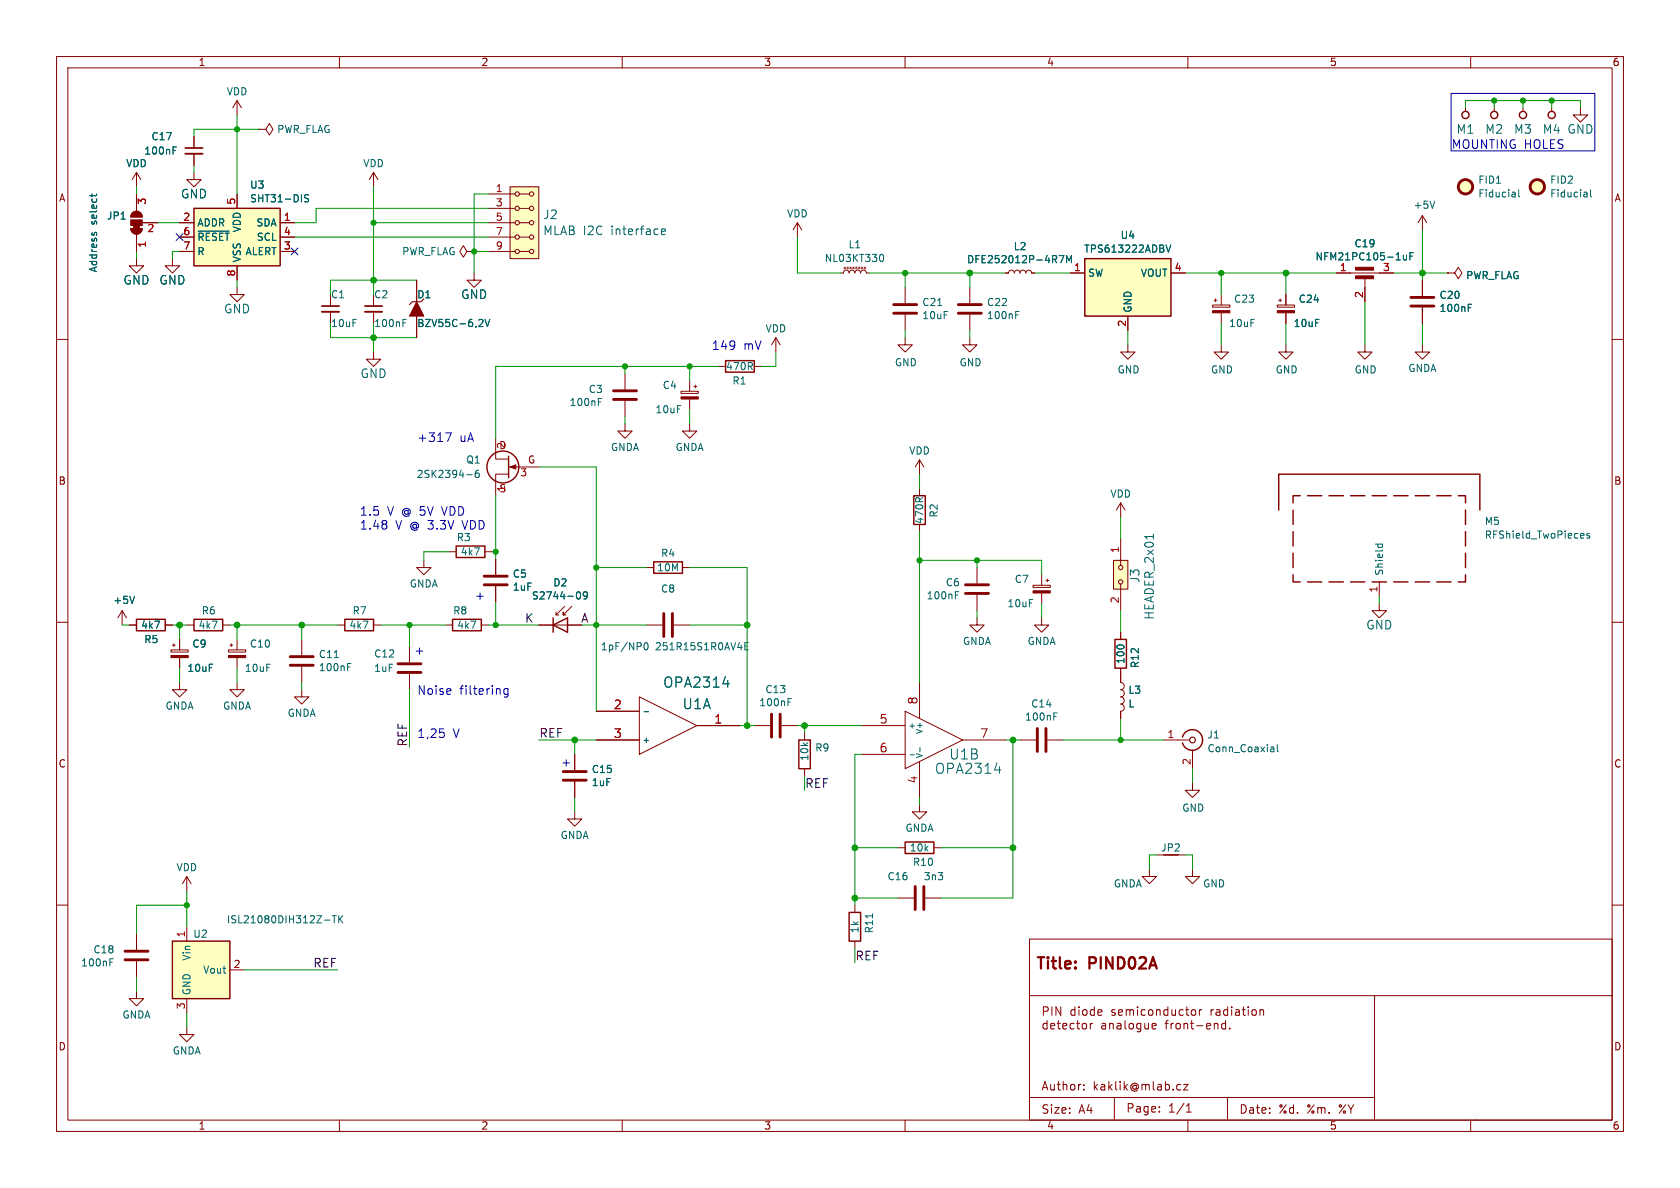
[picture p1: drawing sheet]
<svg xmlns="http://www.w3.org/2000/svg" width="297mm" height="210mm" viewBox="0 0 297 210" stroke-linecap="round" stroke-linejoin="round" font-family="sans-serif">
<g fill="none" stroke="#840000" stroke-width=".18">
<path d="M10 10h277v190h-277zM12 12h273v186h-273zM41.9 17.8v2.5M41.9 17.8l-.8 1.3M41.9 17.8l.8 1.3M60 10v2M110 10v2M160 10v2M210 10v2M259.1 19.1v.6M260 10v2M264.2 19.1v.6"/>
<path d="M269.2 19.1v.6M274.3 19.1v.6M279.4 19.1v1.2h1.3l-1.3 1.3-1.3-1.3h1.3M23.4 37.6a1.02 1.02 0 0 1 1.1-.2 1.02 1.02 0 0 1 .6 1h-2zM24.1 30.5v2.5M24.1 34.3v3M24.1 30.5l-.7 1.3M24.1 30.5l.8 1.3M25.1 39.4h2.8M31.7 39.4h2.6M34.3 30.5v1.3h1.3l-1.3 1.2-1.3-1.2h1.3M34.3 24.1v2.1"/>
<path d="M34.3 27.2v2M41.9 34.3v2.5M45.7 22.9h1.3l.6-1.1 .7 1.1-.7 1-.6-1M45.7 22.9h.1M49.5 39.4h2.6M66 30.5l-.7 1.3M66 30.5v2.5M66 30.5l.8 1.3M86.4 39.4h4.7M86.4 36.8h4.7M86.4 34.3h4.7M90.2 33h5v12.7h-5z"/>
<path d="M91.8 39.4h1.8M91.8 36.8h1.8M91.8 34.3h1.8M141 39.4l-.8 1.2M141 39.4v2.5M141 39.4l.7 1.2M251.5 38.1v2.5M251.5 38.1l-.8 1.3M251.5 38.1l.7 1.3M10 60h2M23.1 40.4h2a1.02 1.02 0 0 1-1 1 1.02 1.02 0 0 1-1-1zM24.1 45.7v1.3h1.3l-1.3 1.3-1.2-1.3h1.2"/>
<path d="M24.1 41.4v3.1M30.5 45.7v1.3h1.2l-1.2 1.3-1.3-1.3h1.3M31.7 44.5h2.6M31.7 41.9h2.6M41.9 50.8v1.3h1.3l-1.3 1.2-1.3-1.2h1.3M41.9 47v2.5M49.5 44.5h2.6M49.5 41.9h2.6M58.4 52.1v2M58.4 55.1v2.1M66 52.1v2M66 55.1v2.1"/>
<path d="M73.7 49.5v3.8M73.7 55.9v3.8M82.5 44.5l-.6-1.1-.6 1.1 .6 1 .6-1h1.3M83.8 44.5h.1M83.8 48.3v1.2h1.3l-1.3 1.3-1.3-1.3h1.3M86.4 44.5h4.7M86.4 41.9h4.7M91.8 44.5h1.8M91.8 41.9h1.8M137.2 59.7l-.8 1.3M137.2 59.7v2.5M137.2 59.7l.7 1.3"/>
<path d="M148.6 48.3h.5l.2-.4 .3-.1 .4 .1 .1 .4 .2-.4 .3-.1 .4 .1 .1 .4 .2-.4 .4-.1 .3 .1 .1 .4 .2-.4 .4-.1 .3 .1 .2 .4h.5M149.2 47.5h.3M149.2 47.2h.3M149.7 47.5h.3M149.7 47.2h.3M150.2 47.5h.3M150.2 47.2h.3M150.7 47.5h.3M150.7 47.2h.3M151.3 47.5h.2M151.3 47.2h.2M151.8 47.5h.2"/>
<path d="M151.8 47.2h.2M152.3 47.5h.2M152.3 47.2h.2M152.8 47.5h.2M152.8 47.2h.2M160 59.7v1.3h1.3l-1.3 1.2-1.3-1.2h1.3M160 50.8v2.8M160 55.6v2.8M171.4 59.7v1.3h1.3l-1.3 1.2-1.2-1.2h1.2M171.4 50.8v2.8M171.4 55.6v2.8M177.8 48.3h.5l.2-.4 .3-.1 .4 .1 .1 .4 .2-.4 .3-.1 .4 .1 .1 .4 .2-.4 .4-.1 .3 .1 .2 .4 .1-.4 .4-.1 .3 .1 .2 .4h.5"/>
<path d="M189.2 48.3h2.6M199.4 55.9v2.5M207 48.3h2.5M214.4 53.9h3v.4h-3zM214.6 53.1h.5M214.9 52.8v.5M215.9 52.1v1.8M215.9 55.3v1.9M225.8 53.9h3.1v.4h-3.1zM226.1 53.1h.5M226.3 52.8v.5M227.3 52.1v1.8"/>
<path d="M227.3 55.3v1.9M236.2 48.3h10.2M241.3 49v4.3M251.5 49.5v2.8M251.5 54.4v2.8M255.9 48.3h1.3l.6-1.1 .6 1.1-.6 1-.6-1M255.9 48.3h.1M285 60h2M66 62.2v1.3h1.3l-1.3 1.3-1.2-1.3h1.2M87.6 77.5v3.7h2.3M110.5 74.9v1.3h1.3l-1.3 1.3-1.3-1.3h1.3M110.5 66v2.8"/>
<path d="M110.5 70.9v2.8M120.4 69.2h3v.3h-3zM121.9 74.9v1.3h1.3l-1.3 1.3-1.3-1.3h1.3M121.9 67.3v1.9M121.9 70.5v1.9M122.7 68.3h.5M122.9 68.1v.5M127 64.8h1.3M133.3 64.8h1.3M199.4 61v1.2h1.3l-1.3 1.3-1.3-1.3h1.3M215.9 61v1.2h1.3l-1.3 1.3-1.3-1.3h1.3M227.3 61v1.2h1.3l-1.3 1.3-1.2-1.3h1.2"/>
<path d="M241.3 61v1.2h1.3l-1.3 1.3-1.3-1.3h1.3M251.5 61v1.2h1.2l-1.2 1.3-1.3-1.3h1.3M74.9 99.1v1.2h1.3l-1.3 1.3-1.2-1.3h1.2M79.4 97.5h1.2M85.7 97.5h1.3M87.6 98.8v2.8M89.9 83.8h-2.3v3.8M89.9 82.6h5.3M162.6 81.3l-.8 1.3M162.6 81.3v2.5M162.6 86.4v1.2M162.6 92.7v1.3"/>
<path d="M162.6 81.3l.7 1.3M196.8 99.1h2.6v5h-2.6zM198.1 88.9v2.5M198.1 95.3v4.6M198.1 88.9l-.7 1.3M198.1 88.9l.8 1.3M10 110h2M21.6 108l-.8 1.2M21.6 108v2.5M21.6 108l.8 1.2M22.9 110.5h1.2M29.2 110.5h1.3"/>
<path d="M30.2 114.9h3.1v.4h-3.1zM30.5 114h.5M30.7 113.8v.5M31.7 113v1.9M31.7 116.3v1.8M33 110.5h1.3M39.4 110.5h1.2M40.4 114.9h3v.4h-3zM40.6 114h.5M40.9 113.8v.5M41.9 113v1.9M41.9 116.3v1.8"/>
<path d="M53.3 113v2.8M53.3 117.9v2.8M59.7 110.5h1.3M66 110.5h1.3M72.4 114.3v2.8M72.4 119.1v2.8M78.7 110.5h1.3M85.1 110.5h1.3M87.6 103.6v2.8M95.2 110.5h7.7M98.3 108.7h.5M99.8 107.2l-1.5 1.5v-.5"/>
<path d="M101.1 107.2l-1.5 1.5v-.5v.5h.5M114.3 110.5h2.8M114.3 100.3h1.3M119.1 110.5h2.8M120.6 100.3h1.3M172.7 109.2v1.3h1.3l-1.3 1.3-1.3-1.3h1.3M172.7 100.3v2.8M172.7 105.2v2.8M182.6 103.5h3.1v.3h-3.1zM184.1 109.2v1.3h1.3l-1.3 1.3-1.2-1.3h1.2M184.1 101.6v1.9M184.1 104.8v1.9"/>
<path d="M184.9 102.6h.5M185.2 102.4v.5M198.1 118.1v2.6a.64 .64 0 0 1 .7 .6 .64 .64 0 0 1-.7 .6 .64 .64 0 0 1 .7 .7 .64 .64 0 0 1-.7 .6 .64 .64 0 0 1 .7 .6 .64 .64 0 0 1-.7 .7 .64 .64 0 0 1 .7 .6 .64 .64 0 0 1-.7 .6v1.3M198.1 103.3v4.7M198.1 111.8v1.2M243.8 106.7v1.3h1.3l-1.3 1.2-1.2-1.2h1.2M243.8 102.9v2.5M285 110h2M31.7 120.7v1.2h1.3l-1.3 1.3-1.2-1.3h1.2M41.9 120.7v1.2h1.3l-1.3 1.3-1.3-1.3h1.3M53.3 121.9v1.3h1.3l-1.3 1.3-1.2-1.3h1.2M101.6 133.4v2.7"/>
<path d="M101.6 138.2v2.8M105.4 130.8h7.6M105.4 125.7h7.6M113 123.2l10.2 5.1-10.2 5.1zM123.2 128.3h7.6M133.3 128.3h2.8M138.2 128.3h2.8M142.2 129.5v1.3M142.2 135.9v1.3M152.4 128.3h7.6M152.4 133.4h7.6M160 125.7l10.2 5.1-10.2 5.1z"/>
<path d="M162.6 120.7v6.3M162.6 134.6v6.4M170.2 130.8h7.6M180.3 130.8h2.8M185.2 130.8h2.8M205.7 130.8h4.6M210.8 138.4v1.3h1.3l-1.3 1.3-1.3-1.3h1.3M210.8 132.6v3.3M10 160h2M33 154.9v2.6M33 154.9l-.7 1.3M33 154.9l.8 1.3"/>
<path d="M101.6 143.5v1.3h1.3l-1.3 1.3-1.3-1.3h1.3M158.7 158.8h2.8M158.7 149.9h1.3M162.6 142.2v1.3h1.2l-1.2 1.3-1.3-1.3h1.3M163.6 158.8h2.8M165.1 149.9h1.3M203.2 153.7v1.2h1.3l-1.3 1.3-1.3-1.3h1.3M204.5 151.1h5M210.8 153.7v1.2h1.3l-1.3 1.3-1.3-1.3h1.3M285 160h2M24.1 175.3v1.2h1.3l-1.3 1.3-1.2-1.3h1.2M24.1 165.1v2.8"/>
<path d="M24.1 169.9v2.8M33 163.8v2.6M33 176.5v2.6M40.6 171.5h2.6M151.1 160v1.3M151.1 166.4v1.2M182 166h103v32h-103zM182 176h103M185 178.8l.3-.3-.1-.4-.2-.1h-.5v1.5M186 178v1.5M187.5 178v1.5l-.8-1.5v1.5M190 178v1.5"/>
<path d="M190 178.6l-.4-.1-.3 .3M190.7 178v.1M190.7 178.5v1M191.4 178.8l.3-.3 .3 .1 .2 .2M193.5 178.6l-.5-.1-.3 .3M193.5 178v1.5M194.8 178.8l-.2-.3-.4 .1-.1 .7M197.1 178.6l-.4-.1-.2 .3M198.5 178.8l-.3-.3-.4 .1-.1 .7M199.1 178.6l.4-.1 .2 .2M199.1 178.5v1M199.7 178.7l.3-.2 .3 .1 .1 .9"/>
<path d="M199.7 178.7v.8M201.1 178v.1M201.1 178.5v1M202.5 178.6l-.5-.1-.3 .3M203 178.8l.3-.3 .4 .1 .1 .2M204.5 178.6l.2-.1 .3 .1 .1 .9M204.5 178.5v1M206.5 178.6l-.5-.1-.3 .3M206.5 178v1.5M207.2 178.5v.8M207.8 178.5v1M209.2 178.6l-.5-.1-.2 .3"/>
<path d="M209.6 178.5h.6M209.8 178v1.3M210.6 178.8l.3-.3 .3 .1 .2 .2-.1 .5-.2 .2-.4-.1M212 178.5v1M212.5 178.5l-.3 .1-.2 .2M214.1 178.5v1M214.5 178.5l-.3 .1-.1 .2M215 178.6h.6l.1 .9M217 178.6l-.4-.1-.3 .3M217 178v1.5M217.7 178v.1M217.7 178.5v1"/>
<path d="M218.5 178.6h.5l.1 .9M219.6 178.5h.6M219.8 178v1.3M220.7 178v.1M220.7 178.5v1M221.3 178.8l.3-.3 .4 .1 .1 .2M222.7 178.6l.3-.1 .3 .1 .1 .9M222.7 178.5v1M243 176v22M33 181.6v1.3h1.3l-1.3 1.3-1.3-1.3h1.3M60 198v2M110 198v2"/>
<path d="M160 198v2M182 194h61M184.4 181.6l.3 .3 .4-.1M185.1 180.4v1.5M185.7 181.7l.3 .2 .4-.1M187.1 181.7l.4 .2M187.9 181.7l.2 .2 .4-.1M188 181h.5M188.6 181.3l-.7 .1M189.2 181.6l.3 .3 .4-.1M190.5 181.7l.4 .2M191.3 181.6l.3 .3 .4-.1 .1-.2"/>
<path d="M191.6 192.6v.1M191.6 191.8v.1M192.7 180.9v1M194.7 181.7l.3 .2 .5-.1M194.8 181h.6l.1 .9M195.5 181.3l-.7 .1M196.2 180.9v1M196.8 181.1v.8M197 194v4M197.5 181.7l.2 .2 .5-.1M198.2 181.1v.8M198.9 181.7l.2 .2"/>
<path d="M199.6 181.6l.3 .3 .3-.1 .2-.2M201 181.6l.2 .3 .5-.1M201.7 180.9v1.2l-.3 .3-.4-.1M202.4 181.7l.2 .2 .4-.1M203 180.9v1M203.7 181.7l.2 .2 .4-.1M205 196.5v.1M205 195.7v.1M206.2 180.6v1.3M207 180.9v1M207.9 181.6l.3 .3 .3-.1 .2-.2M208.3 191.7l.4 .1"/>
<path d="M208.7 192.6l-.4 .1M209.2 191.7h.8l-.8 1h.8M209.3 180.9v1M209.7 196.6h.9M209.7 195.5l.5-.4v1.5M210 181.1v.8M210 198v2M210.5 180.9h.5M210.7 181.7l.3 .2M211.5 181.3h1.2M213.8 180.9l-.4 .1-.1 .7 .2 .2 .5-.1M214 181.3l-.7 .1"/>
<path d="M214.7 180.9v1M215.3 181.1v.8M216 181.6l.2 .3 .5-.1M216.7 180.4v1.5M217 194v4M217.4 181.8v.1M260 198v2M261 198h.1"/>
<circle cx="91.4" cy="36.8" r=".38"/>
<circle cx="91.4" cy="39.4" r=".38"/>
<circle cx="91.4" cy="34.3" r=".38"/>
<circle cx="94" cy="36.8" r=".38"/>
<circle cx="94" cy="39.4" r=".38"/>
<circle cx="94" cy="34.3" r=".38"/>
<circle cx="91.4" cy="41.9" r=".38"/>
<circle cx="91.4" cy="44.5" r=".38"/>
<circle cx="94" cy="41.9" r=".38"/>
<circle cx="94" cy="44.5" r=".38"/>
<circle cx="198.1" cy="102.9" r=".38"/>
<circle cx="198.1" cy="100.3" r=".38"/>
</g>
<g fill="#840000" stroke="#840000" stroke-width=".18">
<path d="M182.6 104.4h3.1v.4h-3.1z"/>
<path d="M40.4 115.9h3v.4h-3z"/>
<path d="M30.2 115.9h3.1v.4h-3.1z"/>
<path d="M120.4 70.2h3v.3h-3z"/>
<path d="M90.2 82.6l1-.4v.7z"/>
<path d="M73.7 53.3l1.2 2.6h-2.5z"/>
<path d="M225.8 54.9h3.1v.4h-3.1z"/>
<path d="M214.4 54.9h3v.4h-3z"/>
<path d="M23.6 39.9h1v.5h-1z"/>
<path d="M23.1 40.4h2a1.02 1.02 0 0 1-1 1 1.02 1.02 0 0 1-1-1z"/>
<path d="M23.1 38.9h2v1h-2z"/>
<path d="M23.4 37.6a1.02 1.02 0 0 1 1.1-.2 1.02 1.02 0 0 1 .6 1h-2z"/>
<path d="M239.6 48.8h3.2v.5h-3.2z"/>
<path d="M239.6 47.2h3.2v.6h-3.2z"/>
</g>
<g fill="none" stroke="#840000" stroke-width=".51">
<path d="M158 55.4h4.1M158 53.8h4.1M169.4 55.4h4.1M169.4 53.8h4.1M249.4 54.1h4.1M249.4 52.6h4.1M108.5 70.6h4M108.5 69.1h4M51.3 117.6h4.1M51.3 116.1h4.1M70.4 118.9h4M70.4 117.3h4"/>
<path d="M85.6 103.4h4.1M85.6 101.9h4.1M117.3 108.5v4M118.9 108.5v4M170.7 103.4h4.1M170.7 104.9h4.1M99.6 137.9h4M99.6 136.4h4M136.4 126.2v4.1M137.9 126.2v4.1M183.4 128.8v4M184.9 128.8v4"/>
<path d="M161.8 156.7v4.1M163.3 156.7v4.1M22.1 169.7h4.1M22.1 168.1h4.1"/>
<circle cx="259.1" cy="33" r="1.27"/>
<circle cx="271.8" cy="33" r="1.27"/>
</g>
<g fill="none" stroke="#006464" stroke-width=".18">
<path d="M16.2 34.3v.5M17.1 34.3l-.2 .3M30.6 26.6h.4M30.6 26h.6M54.6 34.5l-.5-.1-.2 .1v.4l.5 .2 .2 .3-.3 .3-.5-.1M253.7 35.6l-.5 1.2M267.8 34l.1 .8M267.9 34.8h-.1M267.9 34.3h-.1M268.5 33.5v1.1l.2 .2M280.5 34l.1 .8M280.6 34.8h-.1"/>
<path d="M280.6 34.3h-.1M281.2 33.5v1.1l.2 .2M16.3 41.1l-.1 .2M16.7 41.3l.1-.2 .3 .2M35 40.9h5.5M71.2 57.1h.5M71.2 56.5h.6M85.1 56.5l.3 .2-.1 .3-.7 .7h.8M85.7 56.5l.5 1.2 .4-1.2M116.9 41l.7-.2v-.3h-.5l-.2 .2 .1 .7h.6M155.7 45h.1a.68 .68 0 0 1 .4 .6 .68 .68 0 0 1-.4 .6h-.1M165.8 54h.7"/>
<path d="M179.6 55.7h.4M179.6 55.1h.6M187.2 45.2h.9l-.6 1.3M188.6 46.5v-1.3l.4 .9 .4-.9v1.3M206.1 43.3l.5 1.3 .4-1.3M248.1 45.1l.1 .8h.3l.1-.1M248.6 45.1v.8M249.3 45.3h.4M249.9 44.7h-.6v1.2M259.6 54.4h.4M259.6 53.8h.6M105.8 71h.4"/>
<path d="M105.8 70.4h.6M82.5 83.9h1M84.6 83.1l-.3 .1a.86 .86 0 0 0 0 1.2l.4-.1v-.4l-.2-.3-.4 .1-.1 .2M203.9 94.4v.9M243.1 96.2h1.3M243.6 96.2v.4M244.4 96.2v.4M279.8 94.3l.2 .3-.6 .1M280 95.1h-.2M281 94.4l-.3-.1-.2 .2 .1 .2 .4 .1v.3h-.5M23.8 105.4l-.4 1.3M59.1 116.3h.7"/>
<path d="M61.5 117.9h.4M61.5 117.3h.6M102.1 104.7l.1-.1a.68 .68 0 0 1 .4 .7 .68 .68 0 0 1-.4 .6l-.1-.1M103.8 105.2l-.2 .2-.4-.1-.1-.1 .1-.5 .4-.1 .2 .1a.84 .84 0 0 1-.3 1.2h-.3M114 113.7l.1-.1a.68 .68 0 0 1 .5 .6 .68 .68 0 0 1-.5 .7 .84 .84 0 0 1-.1-1.2zM131.7 114.2h.4M132.3 113.6h-.6v1.3h.6M168.9 104.6h.6M168.9 105.2h.4M113.9 125.8h.8M127.8 120.9h1.1M139.3 124.1h.4"/>
<path d="M139.3 123.5h.6M160.9 133.4h.7M162.6 132.1v.8M175.8 136.1h1.1M186.3 126.6h.4M186.3 126h.6M224.8 132h.2l.2 .2v.7M225.2 132.8l-.4 .1M225.2 132.4h-.4M225.8 131.6v1.1l.2 .2M19.4 170.1h.4M19.4 169.5h.6"/>
<path d="M57.3 162.7h1M58.7 161.9h.8M59.1 161.9v1.2M59.9 161.9v1.2M60.1 162.4l.5 .7M60.6 161.9l-.7 .7M154.2 161.5v.8"/>
</g>
<g fill="#ffffc2" stroke="#ffffc2" stroke-width=".18">
<path d="M196.8 99.1h2.6v5h-2.6z"/>
<path d="M191.8 45.7h15.2v10.2h-15.2z"/>
<path d="M90.2 33h5v12.7h-5z"/>
<path d="M34.3 36.8h15.2v10.2h-15.2z"/>
<path d="M30.5 166.4h10.1v10.1h-10.1z"/>
<circle cx="271.8" cy="33" r="1.27"/>
<circle cx="259.1" cy="33" r="1.27"/>
</g>
<g fill="none" stroke="#840000" stroke-width=".25">
<path d="M34.3 36.8h15.2v10.2h-15.2zM191.8 45.7h15.2v10.2h-15.2zM128.3 63.8h5v2h-5zM80.6 96.5h5.1v2.1h-5.1zM89.9 80.6v3.9M115.6 99.3h5v2h-5zM161.5 87.6h2.1v5.1h-2.1zM226.1 90.2v-6.4h35.5v6.4M228.6 90.2v2.5M228.6 94v2.5M228.6 97.8v2.5M229.9 87.6h-1.3v1.3"/>
<path d="M231.1 87.6h2.6M234.9 87.6h2.6M238.8 87.6h2.5M242.6 87.6h2.5M246.4 87.6h2.5M250.2 87.6h2.5M254 87.6h2.5M257.8 87.6h1.3v1.3M259.1 90.2v2.5M259.1 94v2.5M259.1 97.8v2.5M24.1 109.5h5.1v2h-5.1z"/>
<path d="M34.3 109.5h5.1v2h-5.1zM61 109.5h5v2h-5zM80 109.5h5.1v2h-5.1zM97.8 110.5l2.5-1.3v2.6zM97.8 109.2v2.6M197.1 113h2v5.1h-2zM228.6 101.6v1.3h1.3M231.1 102.9h2.6M234.9 102.9h2.6M238.8 102.9h2.5M242.6 102.9h2.5M246.4 102.9h2.5"/>
<path d="M250.2 102.9h2.5M254 102.9h2.5M259.1 101.6v1.3h-1.3M141.2 130.8h2.1v5.1h-2.1zM209 130.3a1.81 1.81 0 0 1 2.8-1 1.81 1.81 0 0 1 0 3 1.81 1.81 0 0 1-2.8-1M160 148.8h5.1v2.1h-5.1zM30.5 166.4h10.1v10.1h-10.1zM150.1 161.3h2v5.1h-2z"/>
<circle cx="259.1" cy="20.3" r=".63"/>
<circle cx="264.2" cy="20.3" r=".63"/>
<circle cx="269.2" cy="20.3" r=".63"/>
<circle cx="274.3" cy="20.3" r=".63"/>
<circle cx="88.9" cy="82.5" r="2.82"/>
</g>
<g fill="none" stroke="#840000" stroke-width=".2">
<path d="M74.9 52.8l-.5 .5h-1.5l-.5 .5"/>
<circle cx="210.8" cy="130.8" r=".51"/>
</g>
<path d="M32.8 27.2h3M56.9 55.1h3M64.5 55.1h3.1" fill="none" stroke="#840000" stroke-width=".33"/>
<path d="M32.8 26.2h3M56.9 54.1h3M64.5 54.1h3.1" fill="none" stroke="#840000" stroke-width=".3"/>
<path d="M256.5 16.5h25.4v10.2h-25.4zM78.8 76.5h1l-.7 1.5M68.2 92.1l.2 .2-.2 .3M68.2 92.7l.2 .3-.2 .5M77.8 128.8h.7M78.4 129.5l.1 .2-.1 .6M89.8 121.7v1.3l-.3 .3-.4-.1M89.8 121.8l-.4-.1-.3 .3v.5l.1 .2h.6" fill="none" stroke="#0000c2" stroke-width=".18"/>
<g fill="none" stroke="#009600" stroke-width=".18">
<path d="M259.1 19.1v-1.3h20.3v1.3M264.2 17.8v1.3M269.2 17.8v1.3M274.3 17.8v1.3M24.1 33v1.3M27.9 39.4h3.8M34.3 29.2v1.3M41.9 20.3v14M45.7 22.9h-11.4v1.2M66 33v19.1M66 39.4h20.4M86.4 36.8h-30.5v2.6h-3.8"/>
<path d="M86.4 34.3h-2.6v14M24.1 44.5v1.2M31.7 44.5h-1.2v1.2M41.9 49.5v1.3M52.1 41.9h34.3M58.4 57.2v2.5h15.3M66 57.2v5M73.7 49.5h-15.3v2.6M83.8 44.5h2.6M141 41.9v6.4h7.6M153.7 48.3h24.1M160 48.3v2.5"/>
<path d="M160 58.4v1.3M171.4 48.3v2.5M171.4 58.4v1.3M182.9 48.3h6.3M199.4 58.4v2.6M209.5 48.3h26.7M215.9 48.3v3.8M215.9 57.2v3.8M227.3 48.3v3.8M227.3 57.2v3.8M241.3 53.3v7.7M246.4 48.3h9.5"/>
<path d="M251.5 40.6v8.9M251.5 57.2v3.8M110.5 64.8v1.2M110.5 73.7v1.2M121.9 64.8v2.5M121.9 72.4v2.5M127 64.8h-39.4v12.7M137.2 62.2v2.6h-2.6M79.4 97.5h-4.5v1.6M87 97.5h.6M87.6 87.6v11.2M95.2 82.6h10.2v43.1"/>
<path d="M162.6 83.8v2.6M162.6 94v26.7M162.6 99.1h21.5v2.5M172.7 99.1v1.2M198.1 91.4v3.9M21.6 110.5h1.3M30.5 110.5h2.5M31.7 110.5v2.5M31.7 118.1v2.6M40.6 110.5h19.1M41.9 110.5v2.5M41.9 118.1v2.6"/>
<path d="M53.3 110.5v2.5M67.3 110.5h11.4M72.4 110.5v3.8M86.4 110.5h8.8M87.6 106.4v4.1M102.9 110.5h11.4M105.4 100.3h8.9M121.9 110.5h10.2M121.9 100.3h10.2v28M172.7 108v1.2M184.1 106.7v2.5M198.1 108v3.8"/>
<path d="M243.8 105.4v1.3M53.3 120.7v1.2M72.4 121.9v10.2M95.2 130.8h10.2M101.6 130.8v2.6M130.8 128.3h2.5M141 128.3h11.4M142.2 128.3v1.2M152.4 133.4h-1.3v26.6M177.8 130.8h2.5M179.1 130.8v28h-12.7M188 130.8h17.7"/>
<path d="M198.1 127v3.8M210.8 135.9v2.5M33 157.5v6.3M101.6 141v2.5M151.1 149.9h7.6M151.1 158.8h7.6M162.6 141v1.2M166.4 149.9h12.7M204.5 151.1h-1.3v2.6M209.5 151.1h1.3v2.6M24.1 172.7v2.6M33 179.1v2.5"/>
<path d="M33 160h-8.9v5.1M43.2 171.5h16.5"/>
</g>
<path d="M31.1 41.3l1.3 1.2M32.4 41.3l-1.3 1.2M51.5 43.8l1.2 1.3M52.7 43.8l-1.2 1.3" fill="none" stroke="#000084" stroke-width=".18"/>
<g fill="#009600" stroke="#009600" stroke-width=".18">
<circle cx="132.1" cy="110.5" r=".51"/>
<circle cx="151.1" cy="149.9" r=".51"/>
<circle cx="151.1" cy="158.8" r=".51"/>
<circle cx="132.1" cy="128.3" r=".51"/>
<circle cx="142.2" cy="128.3" r=".51"/>
<circle cx="264.2" cy="17.8" r=".46"/>
<circle cx="274.3" cy="17.8" r=".46"/>
<circle cx="269.2" cy="17.8" r=".46"/>
<circle cx="160" cy="48.3" r=".46"/>
<circle cx="171.5" cy="48.3" r=".51"/>
<circle cx="179.1" cy="149.9" r=".51"/>
<circle cx="198.1" cy="130.8" r=".46"/>
<circle cx="179.1" cy="130.8" r=".51"/>
<circle cx="162.6" cy="99.1" r=".46"/>
<circle cx="172.7" cy="99.1" r=".46"/>
<circle cx="251.5" cy="48.3" r=".51"/>
<circle cx="215.9" cy="48.3" r=".46"/>
<circle cx="227.3" cy="48.3" r=".51"/>
<circle cx="83.8" cy="44.5" r=".46"/>
<circle cx="110.5" cy="64.8" r=".46"/>
<circle cx="121.9" cy="64.8" r=".46"/>
<circle cx="66" cy="59.7" r=".51"/>
<circle cx="72.4" cy="110.5" r=".46"/>
<circle cx="87.6" cy="110.5" r=".46"/>
<circle cx="105.4" cy="100.3" r=".46"/>
<circle cx="87.6" cy="97.5" r=".46"/>
<circle cx="105.4" cy="110.5" r=".46"/>
<circle cx="41.9" cy="22.9" r=".46"/>
<circle cx="53.3" cy="110.5" r=".51"/>
<circle cx="41.9" cy="110.5" r=".51"/>
<circle cx="101.6" cy="130.8" r=".51"/>
<circle cx="31.8" cy="110.5" r=".51"/>
<circle cx="33" cy="160" r=".46"/>
<circle cx="66" cy="49.5" r=".51"/>
<circle cx="66" cy="39.4" r=".46"/>
</g>
<g font-size="2.8" fill="#840000">
<text x="183" y="171.9">Title:</text>
<text x="192.7" y="171.9">PIND02A</text>
</g>
<g font-size="2.5" fill="#006464">
<text x="117.2" y="121.8">OPA2314</text>
<text x="120.6" y="125.6">U1A</text>
<text x="165.2" y="137">OPA2314</text>
<text x="167.7" y="134.5">U1B</text>
</g>
<g font-size="2.1" fill="#006464">
<text x="257.4" y="23.9">M1</text>
<text x="262.5" y="23.9">M2</text>
<text x="267.6" y="23.9">M3</text>
<text x="272.6" y="23.9">M4 GND</text>
<text x="31.9" y="35.3">GND</text>
<text x="95.9" y="38.9">J2</text>
<text x="95.9" y="41.8">MLAB I2C</text>
<text x="108.1" y="41.8">interface</text>
<text x="21.7" y="50.5">GND</text>
<text x="28.1" y="50.5">GND</text>
<text x="81.4" y="53.1">GND</text>
<text x="39.5" y="55.6">GND</text>
<text x="63.6" y="67">GND</text>
<text x="201.7" y="103.2" transform="rotate(-90 201.7 103.2)">J3</text>
<text x="204.2" y="109.6" transform="rotate(-90 204.2 109.6)">HEADER_2x01</text>
<text x="241.4" y="111.5">GND</text>
</g>
<g font-size="2.1" fill="#0000c2">
<text x="256.5" y="26.4">MOUNTING HOLES</text>
<text x="125.7" y="62">149</text>
<text x="131.4" y="62">mV</text>
<text x="73.7" y="78.2">+317</text>
<text x="81.2" y="78.2">uA</text>
<text x="63.5" y="91.3">1.5</text>
<text x="63.5" y="93.7">1.48</text>
<text x="68.4" y="91.3">V @ 5V VDD</text>
<text x="69.9" y="93.7">V @ 3.3V</text>
<text x="82" y="93.7">VDD</text>
<text x="83.8" y="106.2">+</text>
<text x="74.9" y="116.1" transform="rotate(-90 74.9 116.1)">+</text>
<text x="73.7" y="122.9">Noise</text>
<text x="81.2" y="122.9">filtering</text>
<text x="73.7" y="130.6">1,25</text>
<text x="80.1" y="130.6">V</text>
<text x="99.1" y="135.6">+</text>
</g>
<g font-size="2.1" fill="#0f0f0f">
<text x="92.7" y="110.2">K</text>
<text x="102.7" y="110.2">A</text>
<text x="95.2" y="130.5">REF</text>
<text x="72.1" y="132.1" transform="rotate(-90 72.1 132.1)">REF</text>
<text x="55.3" y="171.1">REF</text>
</g>
<g font-size="2.1" fill="#a90000">
<text x="108.4" y="125.5">2</text>
<text x="162.3" y="124.6" transform="rotate(-90 162.3 124.6)">8</text>
<text x="108.4" y="130.6">3</text>
<text x="126.2" y="128">1</text>
<text x="155.4" y="128">5</text>
<text x="173.2" y="130.6">7</text>
<text x="155.4" y="133.1">6</text>
<text x="162.3" y="138.6" transform="rotate(-90 162.3 138.6)">4</text>
</g>
<g font-size="2.1" fill="#009600">
<text x="142.2" y="139.4">REF</text>
<text x="151.1" y="169.9">REF</text>
</g>
<g font-size="2.1" fill="#840000">
<text x="184" y="181">PIN</text>
<text x="189.1" y="181">diode</text>
<text x="196.5" y="181">semiconductor</text>
<text x="214.1" y="181">radiation</text>
<text x="184" y="193">Author:</text>
<text x="184" y="197.1">Size:</text>
<text x="190.7" y="197.1">A4</text>
<text x="193.2" y="193">kaklik@mlab.cz</text>
<text x="199" y="196.9">Page:</text>
<text x="206.5" y="196.9">1/1</text>
<text x="219" y="197.1">Date:</text>
<text x="226" y="197.1">%d.</text>
<text x="231.1" y="197.1">%m.</text>
<text x="236.8" y="197.1">%Y</text>
</g>
<g font-size="1.8" fill="#840000">
<text x="35" y="11.9">1</text>
<text x="85" y="11.9">2</text>
<text x="135" y="11.9">3</text>
<text x="185" y="11.9">4</text>
<text x="235" y="11.9">5</text>
<text x="285" y="11.9">6</text>
<text x="10.3" y="35.9">A</text>
<text x="285.3" y="35.9">A</text>
<text x="93.2" y="82.2">G</text>
<text x="10.3" y="85.9">B</text>
<text x="88.2" y="87.2">S</text>
<text x="285.3" y="85.9">B</text>
<text x="10.3" y="135.9">C</text>
<text x="285.3" y="135.9">C</text>
<text x="10.3" y="185.9">D</text>
<text x="285.3" y="185.9">D</text>
<text x="35" y="199.9">1</text>
<text x="85" y="199.9">2</text>
<text x="135" y="199.9">3</text>
<text x="185" y="199.9">4</text>
<text x="235" y="199.9">5</text>
<text x="285" y="199.9">6</text>
</g>
<g font-size="1.8" fill="#006464">
<text x="40" y="17.1">VDD</text>
<text x="48.9" y="23.7">PWR_FLAG</text>
<text x="22.2" y="29.8">VDD</text>
<text x="25.4" y="27.5">100nF</text>
<text x="26.7" y="25">C17</text>
<text x="64.1" y="29.8">VDD</text>
<text x="44.1" y="33.5">U3</text>
<text x="44.1" y="36">SHT31-DIS</text>
<text x="261.2" y="32.7">FID1</text>
<text x="261.2" y="35.1">Fiducial</text>
<text x="273.9" y="32.7">FID2</text>
<text x="273.9" y="35.1">Fiducial</text>
<text x="17.4" y="39.8" transform="rotate(-90 17.4 39.8)">select</text>
<text x="18.8" y="39">JP1</text>
<text x="34.8" y="40.2">ADDR</text>
<text x="42.8" y="41.2" transform="rotate(-90 42.8 41.2)">VDD</text>
<text x="45.3" y="40.2">SDA</text>
<text x="139.1" y="38.6">VDD</text>
<text x="249.8" y="37.1">+5V</text>
<text x="34.8" y="42.8">~{RESET}</text>
<text x="34.8" y="45.3">R</text>
<text x="42.8" y="46.5" transform="rotate(-90 42.8 46.5)">VSS</text>
<text x="43.3" y="45.3">ALERT</text>
<text x="45.3" y="42.8">SCL</text>
<text x="71" y="45.3">PWR_FLAG</text>
<text x="145.7" y="46.5">NL03KT330</text>
<text x="149.9" y="44.1">L1</text>
<text x="170.9" y="46.7">DFE252012P-4R7M</text>
<text x="179.1" y="44.4">L2</text>
<text x="191.6" y="44.9">TPS613222ADBV</text>
<text x="198" y="42.4">U4</text>
<text x="232.5" y="46.2">NFM21PC105-1uF</text>
<text x="239.4" y="43.9">C19</text>
<text x="17.4" y="48.3" transform="rotate(-90 17.4 48.3)">Address</text>
<text x="58.4" y="52.9">C1</text>
<text x="66" y="52.9">C2</text>
<text x="73.7" y="52.9">D1</text>
<text x="192.3" y="49.1">SW</text>
<text x="201.6" y="49.1">VOUT</text>
<text x="218.1" y="53.7">C23</text>
<text x="229.5" y="53.7">C24</text>
<text x="254.4" y="53">C20</text>
<text x="259.1" y="49.6">PWR_FLAG</text>
<text x="58.4" y="58">10uF</text>
<text x="66" y="58">100nF</text>
<text x="73.7" y="58">BZV55C-6,2V</text>
<text x="135.2" y="59">VDD</text>
<text x="163" y="54.3">C21</text>
<text x="163" y="56.6">10uF</text>
<text x="174.4" y="56.6">100nF</text>
<text x="174.4" y="54.3">C22</text>
<text x="200.3" y="55.4" transform="rotate(-90 200.3 55.4)">GND</text>
<text x="217.2" y="58">10uF</text>
<text x="228.6" y="58">10uF</text>
<text x="254.4" y="55.3">100nF</text>
<text x="128.3" y="65.6">470R</text>
<text x="158.1" y="64.9">GND</text>
<text x="169.5" y="64.9">GND</text>
<text x="248.9" y="66">GNDA</text>
<text x="100.6" y="72">100nF</text>
<text x="104" y="69.7">C3</text>
<text x="117.1" y="69">C4</text>
<text x="129.4" y="68.2">R1</text>
<text x="197.5" y="66.2">GND</text>
<text x="214" y="66.2">GND</text>
<text x="225.4" y="66.2">GND</text>
<text x="239.4" y="66.2">GND</text>
<text x="115.8" y="73.3">10uF</text>
<text x="82.3" y="82.1">Q1</text>
<text x="107.9" y="79.9">GNDA</text>
<text x="119.3" y="79.9">GNDA</text>
<text x="160.6" y="80.6">VDD</text>
<text x="73.6" y="84.7">2SK2394-6</text>
<text x="196.2" y="88.2">VDD</text>
<text x="80.7" y="95.9">R3</text>
<text x="163.4" y="92.7" transform="rotate(-90 163.4 92.7)">470R</text>
<text x="166" y="91.6" transform="rotate(-90 166 91.6)">R2</text>
<text x="262.4" y="93">M5</text>
<text x="262.4" y="95.4">RFShield_TwoPieces</text>
<text x="81.4" y="98.4">4k7</text>
<text x="116.1" y="101.2">10M</text>
<text x="116.8" y="98.7">R4</text>
<text x="244.7" y="101.9" transform="rotate(-90 244.7 101.9)">Shield</text>
<text x="19.9" y="107">+5V</text>
<text x="72.3" y="104.1">GNDA</text>
<text x="90.6" y="102.3">C5</text>
<text x="90.6" y="104.6">1uF</text>
<text x="93.9" y="106.2">S2744-09</text>
<text x="97.7" y="103.9">D2</text>
<text x="116.8" y="105">C8</text>
<text x="163.7" y="106.1">100nF</text>
<text x="167.1" y="103.8">C6</text>
<text x="178" y="107.5">10uF</text>
<text x="179.3" y="103.2">C7</text>
<text x="24.8" y="111.4">4k7</text>
<text x="25.4" y="113.9">R5</text>
<text x="35" y="111.4">4k7</text>
<text x="35.6" y="108.8">R6</text>
<text x="61.7" y="111.4">4k7</text>
<text x="62.2" y="108.8">R7</text>
<text x="80" y="108.8">R8</text>
<text x="80.7" y="111.4">4k7</text>
<text x="33" y="119">10uF</text>
<text x="33.9" y="114.7">C9</text>
<text x="43.2" y="119">10uF</text>
<text x="44.1" y="114.7">C10</text>
<text x="56.3" y="118.8">100nF</text>
<text x="56.3" y="116.5">C11</text>
<text x="66" y="119">1uF</text>
<text x="66" y="116.4">C12</text>
<text x="106.1" y="115.2">1pF/NP0</text>
<text x="115.9" y="115.2">251R15S1R0AV4E</text>
<text x="170.1" y="114.2">GNDA</text>
<text x="181.6" y="114.2">GNDA</text>
<text x="199" y="117.5" transform="rotate(-90 199 117.5)">100</text>
<text x="201.5" y="118.2" transform="rotate(-90 201.5 118.2)">R12</text>
<text x="29.2" y="125.6">GNDA</text>
<text x="39.3" y="125.6">GNDA</text>
<text x="134.1" y="125">100nF</text>
<text x="135.2" y="122.7">C13</text>
<text x="182.2" y="125.3">C14</text>
<text x="199.4" y="125.3">L</text>
<text x="199.4" y="122.8">L3</text>
<text x="50.8" y="126.9">GNDA</text>
<text x="181.1" y="127.6">100nF</text>
<text x="213.4" y="130.8">J1</text>
<text x="104.5" y="136.9">C15</text>
<text x="143.1" y="134.6" transform="rotate(-90 143.1 134.6)">10k</text>
<text x="144" y="133">R9</text>
<text x="213.4" y="133.2">Conn_Coaxial</text>
<text x="104.5" y="139.2">1uF</text>
<text x="208.9" y="143.7">GND</text>
<text x="99" y="148.5">GNDA</text>
<text x="160" y="147.2">GNDA</text>
<text x="31.1" y="154.2">VDD</text>
<text x="156.8" y="155.8">C16</text>
<text x="160.7" y="150.7">10k</text>
<text x="161.3" y="153.3">R10</text>
<text x="163.2" y="155.8">3n3</text>
<text x="205.2" y="150.7">JP2</text>
<text x="196.8" y="157.1">GNDA</text>
<text x="212.6" y="157.1">GND</text>
<text x="34.1" y="166">U2</text>
<text x="40" y="163.4">ISL21080DIH312Z-TK</text>
<text x="152" y="165.1" transform="rotate(-90 152 165.1)">1k</text>
<text x="154.5" y="165.1" transform="rotate(-90 154.5 165.1)">R11</text>
<text x="14.2" y="171">100nF</text>
<text x="16.4" y="168.7">C18</text>
<text x="33.9" y="169.9" transform="rotate(-90 33.9 169.9)">Vin</text>
<text x="35.8" y="172.3">Vout</text>
<text x="33.9" y="176" transform="rotate(-90 33.9 176)">GND</text>
<text x="21.5" y="180.3">GNDA</text>
<text x="30.4" y="186.6">GNDA</text>
</g>
<g font-size="1.8" fill="#a90000">
<text x="87.6" y="34">1</text>
<text x="26" y="41.4">2</text>
<text x="26.1" y="36.3" transform="rotate(-90 26.1 36.3)">3</text>
<text x="32.3" y="39.1">2</text>
<text x="32.3" y="41.7">6</text>
<text x="41.7" y="36.3" transform="rotate(-90 41.7 36.3)">5</text>
<text x="50.1" y="39.1">1</text>
<text x="50.1" y="41.7">4</text>
<text x="87.6" y="36.6">3</text>
<text x="87.6" y="39.1">5</text>
<text x="87.6" y="41.7">7</text>
<text x="26.1" y="43.9" transform="rotate(-90 26.1 43.9)">1</text>
<text x="32.3" y="44.2">7</text>
<text x="50.1" y="44.2">3</text>
<text x="87.6" y="44.2">9</text>
<text x="41.7" y="49" transform="rotate(-90 41.7 49)">8</text>
<text x="189.8" y="48">1</text>
<text x="207.6" y="48">4</text>
<text x="236.8" y="48">1</text>
<text x="241" y="52.8" transform="rotate(-90 241 52.8)">2</text>
<text x="244.4" y="48">3</text>
<text x="199.1" y="57.9" transform="rotate(-90 199.1 57.9)">2</text>
<text x="89.6" y="79.4" transform="rotate(-90 89.6 79.4)">2</text>
<text x="89.6" y="87.1" transform="rotate(-90 89.6 87.1)">1</text>
<text x="91.9" y="84.5">3</text>
<text x="197.9" y="97.9" transform="rotate(-90 197.9 97.9)">1</text>
<text x="197.9" y="106.8" transform="rotate(-90 197.9 106.8)">2</text>
<text x="243.6" y="104.8" transform="rotate(-90 243.6 104.8)">1</text>
<text x="206.3" y="130.6">1</text>
<text x="210.6" y="135.3" transform="rotate(-90 210.6 135.3)">2</text>
<text x="32.8" y="165.8" transform="rotate(-90 32.8 165.8)">1</text>
<text x="41.2" y="171.2">2</text>
<text x="32.8" y="178.5" transform="rotate(-90 32.8 178.5)">3</text>
</g>
<g font-size="1.4" fill="#006464">
<text x="113.5" y="131.5">+</text>
<text x="160.5" y="129">+</text>
<text x="163.3" y="129.9" transform="rotate(-90 163.3 129.9)">V+</text>
<text x="163.3" y="134.1" transform="rotate(-90 163.3 134.1)">V-</text>
</g>
</svg>
